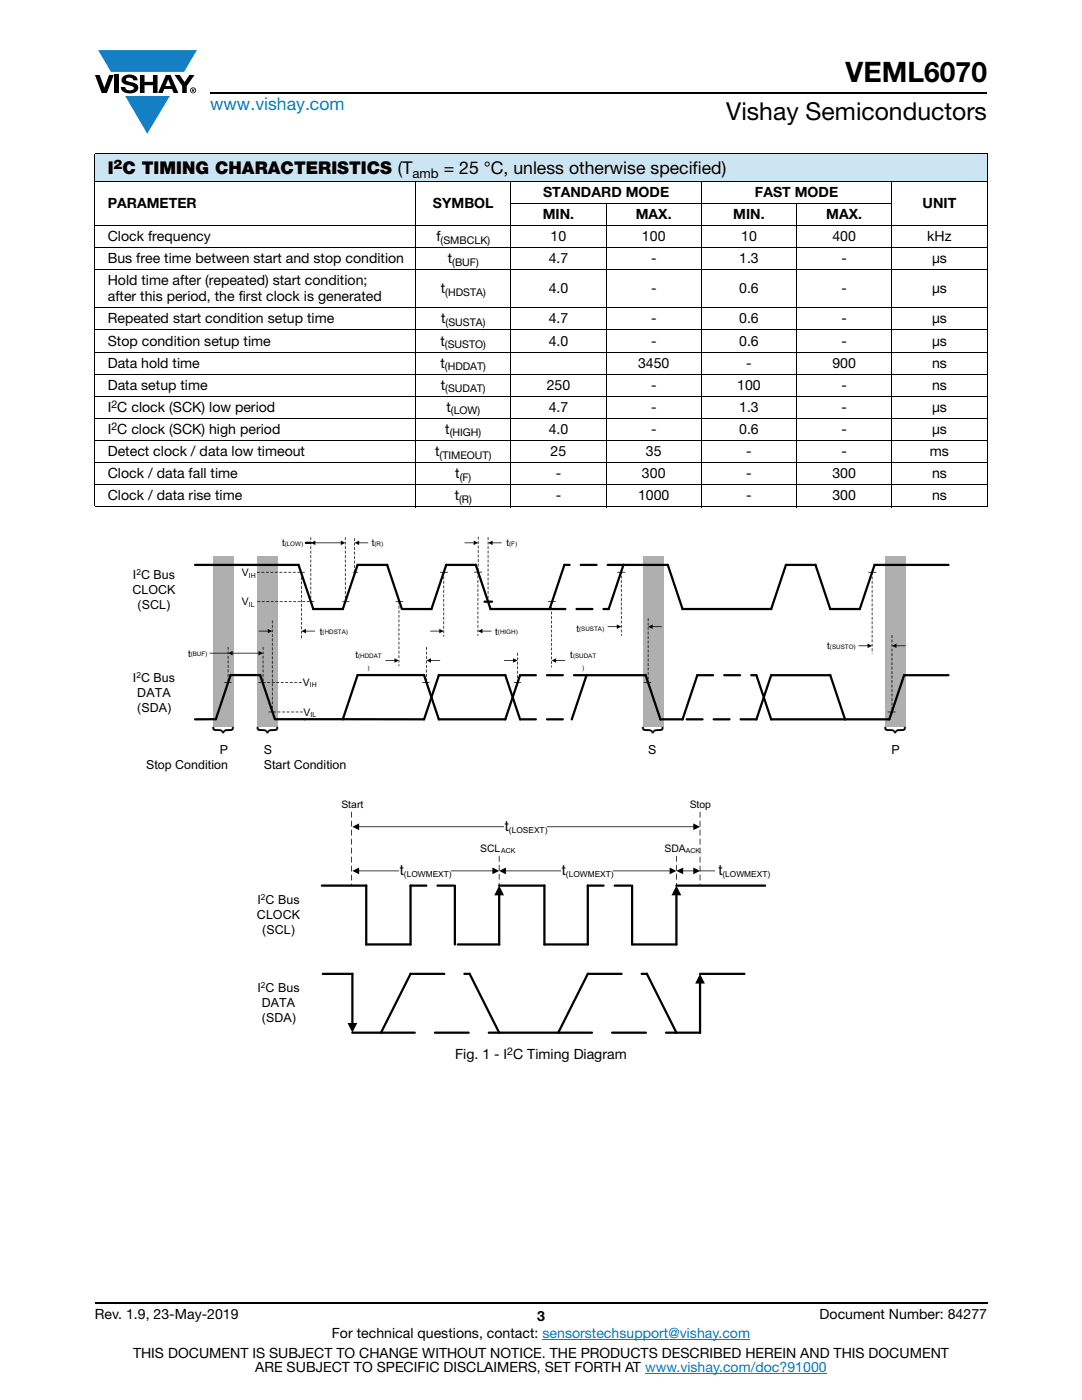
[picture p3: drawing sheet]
<svg xmlns="http://www.w3.org/2000/svg" width="216mm" height="279mm" viewBox="0 0 216 279" stroke-linecap="round" stroke-linejoin="round" font-family="sans-serif">
<g fill="#147fc3">
<path d="M19.6 10h19.7l-2.6 4.3h-1.1h-13.5z"/>
<path d="M25 19.2h8.9l-4.5 7.5z"/>
</g>
<g fill="#000">
<path d="M18.9 15h1l.9 2.5 1-2.5h.9l-1.4 3.6h-1zM22.9 15h.9v3.6h-.9zM24.6 15.3a2.1 2.1 0 0 1 2.8 .3l.1 .4h-.9a.79 .79 0 0 0-.7-.5 .79 .79 0 0 0-.8 .4l.3 .3 1 .2a1.08 1.08 0 0 1 1.2 1 1.08 1.08 0 0 1-1.1 1.2 1.73 1.73 0 0 1-2.4-1.2h.9a.96 .96 0 0 0 .8 .6 .96 .96 0 0 0 .9-.4 1.31 1.31 0 0 0-1.2-.6 1.03 1.03 0 0 1-1.1-.6 1.03 1.03 0 0 1 .2-1.1zM27.9 15h.9v1.3h1.7v-1.3h.9v3.6h-.9v-1.6h-1.7v1.6h-.9zM34.8 15h1.1l.9 1.4 1-1.4h1l-1.5 2.2v1.4h-.9v-1.4z"/>
<path d="M33.6 15.9l.5 1.3h-1.1zM33.1 15l-1.6 3.6h1l.3-.8h1.5l.3 .8h1l-1.6-3.6z"/>
<path d="M38.4 17.8h.2v.2h-.2zM38.3 17.7v.7h.1v-.3l.4 .3-.2-.3 .2-.2-.1-.2z"/>
<path d="M38.1 18a.46 .46 0 0 1 .9 0 .46 .46 0 0 1-.9 0zM37.9 18a.6 .6 0 0 0 1.2 0 .6 .6 0 0 0-1.2 0z"/>
</g>
<path d="M42 18.6h155M18.9 260h178.1" fill="none" stroke="#000" stroke-width=".36"/>
<path d="M108.2 267.3h41.5M128.7 274h36.3" fill="none" stroke="#007ec4" stroke-width=".2"/>
<path d="M18.9 30.7h178.1v5.5h-178.1z" fill="#cce5f3"/>
<g fill="none" stroke="#000" stroke-width=".2">
<path d="M18.9 30.7h178.1M18.9 36.2h178.1M18.9 30.8v70.2M83 36.1v65.1M102 36.1v65.1M140 36.1v65.1M177.9 36.1v65.1M197 30.8v70.2M18.9 45h178.1M18.9 49.4h178.1M18.9 53.8h178.1M101.9 40.6h76.1"/>
<path d="M120.9 40.5v60.7M159 40.5v60.7M18.9 61.4h178.1M18.9 65.8h178.1M18.9 70.3h178.1M18.9 74.7h178.1M18.9 79.1h178.1M18.9 83.5h178.1M18.9 87.9h178.1M18.9 92.3h178.1M18.9 96.7h178.1M18.9 101.1h178.1"/>
</g>
<path d="M26.4 107.1h163.1v99.2h-163.1z" fill="#fff"/>
<g fill="#aeafae">
<path d="M176.6 111h4.1v34h-4.1z"/>
<path d="M128.2 111h4.2v34h-4.2z"/>
<path d="M51.3 111h4.1v34h-4.1z"/>
<path d="M42.5 111h4.1v34h-4.1z"/>
</g>
<g fill="#000">
<path d="M38.8 112.6l20.8-.1 .2 .2-.2 .3h-20.7l-.1-.1zM59.4 112.6l.3-.1 .1 .2 2.9 8.8-.1 .3-.3-.2zM60.9 108.2l1.1-.1 .2 .2-.2 .3h-1l-.1-.1zM62 108.3l.9-.4v.9zM62.8 108.3h5.4l-5.4 .1zM68 107.9l.9 .4-.9 .5zM70.4 114.2h1l-.9 .1zM70.8 108.3l.9-.4v.9zM71.2 112.6l6.1-.1 .2 .2-.2 .3h-5.9l-.2-.1zM71.5 108.3h2l-1.9 .1zM77 112.6l.3-.1 .2 .2 2.9 8.6h5.7l.2 .2-.1 .2h-6.1zM87.8 114.2h1.6l-1.5 .1z"/>
<path d="M88.9 112.6l6-.1 .3 .2-.3 .3h-5.9l-.2-.3zM92.7 108.3h2l-1.9 .1zM94.5 107.9l.9 .4-.9 .5zM94.6 114.1l1.6 .1-1.6 .1zM94.7 112.6l.3-.1 .1 .2 3 8.8-.1 .3-.3-.2zM97.4 108.3l.9-.4v.9zM98.1 108.3h2l-1.9 .1zM112.5 112.5h.2l.1 .3-2.9 8.8-.3 .2-.1-.3zM123.2 114.2h1.6l-1.6 .1zM124.2 112.6l9-.1 .3 .2-.3 .3h-8.8l-.2-.1zM133 112.6l.3-.1 .2 .2 2.9 8.8-.1 .3-.3-.2zM156.7 112.6l6-.1 .2 .2-.2 .3h-5.9l-.1-.1z"/>
<path d="M162.5 112.6l.3-.1 .1 .2 3 8.8-.2 .3-.2-.2zM173.3 114.2h1.6l-1.6 .1zM174.4 112.6l14.8-.1 .3 .2-.3 .3h-14.7l-.1-.1zM41.8 130.3l3.8 .1h-3.7zM44.8 136.1l1.4 .1-1.4 .1zM45.5 130.4l.9-.5v.9zM45.9 134.6l6-.1 .2 .2-.2 .3h-5.9l-.1-.1zM46.2 130.3l5.6 .1h-5.5zM51.6 129.9l.9 .5-.9 .4zM51.6 125.9h2l-1.9 .1zM51.7 134.6l.3-.1 .1 .2 2.9 8.6h5.7l.3 .2-.1 .2h-6.2zM53.4 125.5l.9 .4-.9 .5z"/>
<path d="M60.2 125.9l.9-.4v.9zM60.9 125.9h2l-2 .1zM62.4 121.4l6-.1 .2 .2-.2 .3h-5.9l-.2-.3zM68.4 120l1.3 .1-1.3 .1zM71.3 112.5l.3 .1v.2l-3 8.8-.3 .2-.1-.3zM71.2 134.6l13.4-.1 .2 .2-.2 .3h-13.2l-.2-.1zM76.9 131.8h2l-1.9 .1zM78.7 131.4l.9 .4-.9 .5zM79 120l1.4 .1-1.4 .1zM84.3 136.2h1.4l-1.4 .1zM84.4 134.7l.3-.1 .1 .1 3 8.8-.2 .3-.2-.2zM85.1 131.8l.9-.4v.9z"/>
<path d="M85.8 131.8h2l-1.9 .1zM85.8 125.9h2l-1.9 .1zM88.9 112.5l.3 .1 .1 .2-3 8.8-.3 .2-.1-.3zM87.4 134.6l13.4-.1 .3 .3-.3 .2h-13.2l-.2-.1zM87.7 125.5l.8 .4-.8 .5zM95.4 125.9l.9-.4v.9zM96.1 125.9h2l-2 .1zM96.5 119.9h1.7l.2 .2-.2 .2h-1.5l-.2-.2zM97.7 121.4l12-.1 .2 .2-.2 .3h-11.8l-.2-.1zM100.6 134.7l.3-.1 .1 .1 3 8.8-.2 .3-.2-.2zM100.6 131.8h2l-2 .1zM102.4 131.4l.9 .4-.9 .5z"/>
<path d="M102.5 136.2h1.5l-1.4 .1zM109.3 120l1.6 .1-1.5 .1zM110.1 131.8l.9-.4v.9zM110.8 131.8h2l-1.9 .1zM116.9 134.6l11.9-.1 .3 .3-.3 .2h-11.8l-.1-.1zM121.3 125l2 .1h-2zM124.3 112.5l.3 .1v.2l-2.9 8.8-.3 .2-.2-.3zM123.1 124.6l.9 .5-.9 .4zM128.5 136.2h1.4l-1.4 .1zM128.6 134.7l.3-.1 .1 .1 3 8.8-.2 .3-.2-.2zM129.3 125.1l.9-.5v.9zM130.1 125l2 .1h-2z"/>
<path d="M136 121.4l17.9-.1 .2 .2-.2 .3h-17.7l-.2-.1zM153.7 134.6l12-.1 .2 .3-.2 .2h-11.8l-.2-.1zM156.7 112.5l.3 .1v.2l-2.9 8.8-.3 .2-.1-.3zM165.5 134.7l.3-.1 .1 .1 2.9 8.8-.1 .3-.3-.2zM165.5 121.4l6.1-.1 .2 .2-.2 .3h-5.9l-.2-.1zM171.3 128.8l2 .1-1.9 .1zM174.4 112.5l.3 .1v.2l-2.9 8.8-.3 .2-.2-.3zM173.1 128.4l.9 .5-.9 .4zM178 128.9l.9-.5v.9zM178.7 128.8l2 .1-1.9 .1zM180.2 134.6l9-.1 .3 .3-.3 .2h-8.8l-.2-.1zM38.8 143.4l4.3-.1 .2 .2-.2 .3h-4.2l-.1-.1z"/>
<path d="M45.9 134.5l.3 .1v.2l-2.9 8.8-.3 .1-.1-.2zM60.6 143.4l7.8-.1 .2 .2-.2 .3h-7.7l-.1-.1zM68.2 143.4l16.4-.1 .2 .3-.2 .2h-16.2l-.2-.1zM71.3 134.5l.3 .1v.2l-3 8.8-.3 .1-.1-.2zM87.5 134.6l.3 .1v.1l-3 8.8-.3 .2-.1-.3zM87.4 143.4l13.4-.1 .3 .3-.3 .2h-13.2l-.2-.1zM103.7 134.6l.3 .1v.1l-3 8.8-.2 .2-.2-.3zM116.9 134.6l.3 .1 .1 .1-3 8.8-.3 .2-.1-.3zM131.6 143.4l4.6-.1 .2 .3-.2 .2h-4.4l-.2-.1zM139 134.6l.3 .1 .1 .1-3 8.8-.3 .2-.1-.3zM153.8 134.6l.3 .1v.1l-3 8.8-.2 .2-.2-.3zM153.7 143.4l14.9-.1 .2 .3-.2 .2h-14.7l-.2-.1z"/>
<path d="M150.7 134.7l.3-.1 .1 .1 3 8.8-.2 .3-.2-.2zM168.5 143.4l9-.1 .2 .3-.2 .2h-8.9l-.2-.2zM177.1 142l1.6 .1-1.5 .1zM180.3 134.6l.2-.1 .1 .3-2.9 8.8-.3 .2-.2-.3zM70.3 165l1.4-.7v1.4zM71.4 164.9l67.2 .1-67.1 .1zM90.6 176.6h.3l.1 .1v11.8l-.2 .2-.3-.2zM99.6 176.7l1 2h-2zM99.4 176.6l9.2-.1 .3 .2-.3 .3h-9l-.2-.1zM108.5 176.6h.3l.1 .1v11.8l-.3 .2-.2-.2zM126 176.6h.3l.1 .1v11.8l-.3 .2-.2-.2zM135 176.7l.9 2h-1.9z"/>
<path d="M134.8 176.6l17.9-.1 .2 .2-.2 .3h-17.7l-.2-.1zM138.3 164.3l1.4 .7-1.4 .7zM64.3 194.2l6-.1 .2 .3-.2 .2h-5.9l-.1-.1zM70.2 194.2h.3v.2v10l-.2 .2-.2-.2zM81.7 194.3l.3-.1 .1 .3-5.9 11.7-.3 .1-.1-.3zM81.8 176.6h.3v.1v11.8l-.2 .2-.2-.2zM91.2 188.3h8.4l.2 .2-.2 .2h-8.2l-.3-.2zM93.6 194.2l.3 .1 5.9 11.7-.1 .3-.3-.1-5.9-11.7zM99.4 178.3l.2-.1 .2 .2v10.1l-.2 .2-.2-.2zM108.5 188.3h8.8l.2 .2-.2 .2h-8.7l-.1-.1zM117.1 176.6h.3l.1 .1v11.8l-.2 .2-.2-.2zM126 188.3h9l.2 .2-.2 .2h-8.9l-.1-.1z"/>
<path d="M129 194.2l.3 .1 5.9 11.7-.1 .3-.3-.1-5.9-11.7zM134.8 178.3l.2-.1 .2 .2v10.1l-.2 .2-.3-.2zM139.7 194.4l1 1.9h-2zM139.5 194.2l9-.1 .3 .3-.3 .2h-8.8l-.2-.1zM69.3 204.2h2l-1 1.9zM70.2 205.9h5.8l.2 .2-.2 .2h-5.7h-.1zM99.4 205.9h12l.2 .2-.2 .2h-11.8h-.2zM117.1 194.3l.3-.1 .1 .3-5.9 11.7-.3 .1-.1-.3zM134.8 205.9h4.9l.2 .2-.2 .2h-4.7l-.3-.2zM139.5 195.9l.2-.1 .2 .3v10l-.2 .2-.2-.2z"/>
<path d="M60.1 114.3l.1 .5v-.5zM60.1 115.2l.1 .5v-.5zM60.1 116.1l.1 .5v-.5zM60.1 117l.1 .5v-.5zM60.1 117.8l.1 .6v-.5zM60.1 118.7l.1 .6v-.5zM60.1 119.6l.1 .6v-.5zM60.1 120.5l.1 .6v-.5zM60.1 121.4l.1 .6v-.5zM60.1 122.3l.1 .6v-.5zM60.1 123.2l.1 .6v-.5zM60.1 124.1l.1 .6v-.5zM60.1 125l.1 .6v-.5zM60.1 125.9l.1 .6v-.5zM60.1 126.8l.1 .6v-.5z"/>
<path d="M60.2 114.2l.1 .1 .5-.1zM59.3 114.2l.1 .1 .5-.1zM58.5 114.2v.1l.5-.1zM57.6 114.2v.1l.5-.1zM56.7 114.2v.1l.5-.1zM55.8 114.2v.1l.5-.1zM54.9 114.2v.1l.5-.1zM54 114.2v.1l.5-.1zM53.1 114.2v.1l.5-.1zM52.2 114.2v.1l.6-.1zM51.3 114.2v.1l.6-.1z"/>
<path d="M62 107.2v.6l.1-.5zM62 108.1v.6l.1-.5zM62 109v.6l.1-.5zM62 109.9v.6l.1-.5zM62 110.8v.6l.1-.5zM62 111.7v.6l.1-.5zM62 112.6v.6l.1-.6zM62 113.5v.6l.1-.6zM62 114.4v.6l.1-.6zM62 115.3v.6l.1-.6zM62 116.2v.6l.1-.6zM62 117.1v.6l.1-.6zM62 118v.5l.1-.5zM62 118.9v.5l.1-.5zM62 119.8v.3l.1-.3z"/>
<path d="M68.8 107.2l.1 .6 .1-.5zM68.8 108.1l.1 .6 .1-.5zM68.8 109l.1 .6 .1-.5zM68.8 109.9l.1 .6 .1-.5zM68.8 110.8l.1 .6 .1-.5zM68.8 111.7l.1 .6 .1-.5zM68.8 112.6l.1 .6 .1-.6zM68.8 113.5l.1 .6 .1-.6zM68.8 114.4l.1 .6 .1-.6zM68.8 115.3l.1 .6 .1-.6zM68.8 116.2l.1 .6 .1-.6zM68.8 117.1l.1 .6 .1-.6zM68.8 118l.1 .5 .1-.5zM68.8 118.9l.1 .5 .1-.5zM68.8 119.8l.1 .3 .1-.3z"/>
<path d="M70.7 107.4l.1 .6v-.5zM70.7 108.3l.1 .6v-.5zM70.7 109.2l.1 .6v-.6zM70.7 110.1l.1 .6v-.6zM70.7 111l.1 .6v-.6zM70.7 111.9l.1 .6v-.6zM70.7 112.8l.1 .6v-.6zM70.7 113.7l.1 .6v-.6z"/>
<path d="M88.5 114.2v.5l.1-.5zM88.5 115.1v.5l.1-.5zM88.5 115.9v.6l.1-.5zM88.5 116.8v.6l.1-.5zM88.5 117.7v.6l.1-.5zM88.5 118.6v.6l.1-.5zM88.5 119.5v.6l.1-.5zM88.5 120.4v.6l.1-.5zM88.5 121.3v.6l.1-.5zM88.5 122.2v.6l.1-.5zM88.5 123.1v.6l.1-.5zM88.5 124v.6l.1-.5zM88.5 124.9v.6l.1-.5zM88.5 125.8v.6l.1-.5zM88.5 126.7v.4l.1-.3z"/>
<path d="M95.3 114l.1 .5v-.5zM95.3 114.9l.1 .5v-.5zM95.3 115.8l.1 .5v-.5zM95.3 116.7l.1 .5v-.5zM95.3 117.6l.1 .5v-.5zM95.3 118.5l.1 .5v-.5zM95.3 119.3l.1 .6v-.5zM95.3 120.2l.1 .6v-.5zM95.3 121.1l.1 .6v-.5zM95.3 122l.1 .6v-.5zM95.3 122.9l.1 .6v-.5zM95.3 123.8l.1 .6v-.5zM95.3 124.7l.1 .6v-.5zM95.3 125.6l.1 .6v-.5zM95.3 126.5l.1 .4v-.3z"/>
<path d="M95.4 107.1v.6l.1-.5zM95.4 108v.6l.1-.5zM95.4 108.9v.6l.1-.5zM95.4 109.8v.6l.1-.5zM95.4 110.7v.6l.1-.6zM95.4 111.6v.6l.1-.6zM95.4 112.5v.6l.1-.6zM95.4 113.4v.6l.1-.6z"/>
<path d="M97.3 107.2l.1 .6 .1-.5zM97.3 108.1l.1 .6 .1-.5zM97.3 109l.1 .6 .1-.5zM97.3 109.9l.1 .6 .1-.5zM97.3 110.8l.1 .6 .1-.5zM97.3 111.7l.1 .6 .1-.5zM97.3 112.6l.1 .6 .1-.6zM97.3 113.5l.1 .6 .1-.6zM97.3 114.4l.1 .6 .1-.6zM97.3 115.3l.1 .6 .1-.6zM97.3 116.2l.1 .6 .1-.6zM97.3 117.1l.1 .6 .1-.6zM97.3 118l.1 .5 .1-.5zM97.3 118.9l.1 .5 .1-.5zM97.3 119.8l.1 .3 .1-.3z"/>
<path d="M123.9 114l.1 .6v-.6zM123.9 114.9l.1 .6v-.6zM123.9 115.8l.1 .6v-.6zM123.9 116.7l.1 .6v-.6zM123.9 117.6l.1 .5v-.5zM123.9 118.5l.1 .5v-.5zM123.9 119.4l.1 .5v-.5zM123.9 120.3l.1 .5v-.5zM123.9 121.2l.1 .5v-.5zM123.9 122.1l.1 .5v-.5zM123.9 123l.1 .5v-.5zM123.9 123.8l.1 .6v-.5zM123.9 124.7l.1 .6v-.5zM123.9 125.6l.1 .6v-.5zM123.9 126.5l.1 .4v-.3z"/>
<path d="M121.1 112.6v.3l.2 .1h3.1l.2-.3-.2-.2zM115.7 112.6v.3l.2 .1h3.1l.3-.3-.3-.2zM112.5 112.6v.3l.1 .1h1l.3-.3-.3-.2z"/>
<path d="M174 114.2v.5l.1-.5zM174 115.1v.5l.1-.5zM174 115.9v.6l.1-.5zM174 116.8v.6l.1-.5zM174 117.7v.6l.1-.5zM174 118.6v.6l.1-.5zM174 119.5v.6l.1-.5zM174 120.4v.6l.1-.5zM174 121.3v.6l.1-.5zM174 122.2v.6l.1-.5zM174 123.1v.6l.1-.5zM174 124v.6l.1-.5zM174 124.9v.6l.1-.5zM174 125.8v.6l.1-.5zM174 126.7v.6l.1-.5zM174 127.6v.6l.1-.5zM174 128.5v.6l.1-.5zM174 129.4v.6l.1-.6zM173.9 130.4a.1 .1 0 0 0 .2 0 .1 .1 0 0 0-.2 0z"/>
<path d="M45.5 129.1v.6l.1-.5zM45.5 130v.6l.1-.5zM45.5 130.9v.6l.1-.5zM45.5 131.8v.6l.1-.5zM45.5 132.7v.6l.1-.5zM45.5 133.6v.6l.1-.5zM45.5 134.5v.6l.1-.5zM45.5 135.4v.6l.1-.5z"/>
<path d="M51.6 136.1v.2l.5-.1zM52.5 136.1v.2l.5-.1zM53.3 136.1l.1 .2 .5-.1zM54.2 136.1l.1 .2 .5-.1zM55.1 136.1l.1 .2 .5-.1zM56 136.1l.1 .2 .5-.1zM56.9 136.1l.1 .2 .5-.1zM57.8 136.1l.1 .2 .5-.1zM58.7 136.1l.1 .2 .5-.1zM59.6 136.1l.1 .2 .5-.1z"/>
<path d="M52.4 129.1l.1 .6 .1-.5zM52.4 130l.1 .6 .1-.5zM52.4 130.9l.1 .6 .1-.5zM52.4 131.8l.1 .6 .1-.5zM52.4 132.7l.1 .6 .1-.5zM52.4 133.6l.1 .6 .1-.5zM52.4 134.5l.1 .6 .1-.5zM52.4 135.4l.1 .6 .1-.5z"/>
<path d="M54.3 123.8v.6l.1-.5zM54.3 124.7v.6l.1-.5zM54.3 125.6v.6l.1-.5zM54.3 126.5v.6l.1-.5zM54.3 127.4v.6l.1-.5zM54.3 128.3v.6l.1-.5zM54.3 129.2v.6l.1-.5zM54.3 130.1v.6l.1-.5zM54.3 131v.6l.1-.5zM54.3 131.9v.6l.1-.5zM54.3 132.8v.6l.1-.5zM54.3 133.7v.6l.1-.5zM54.3 134.6v.6l.1-.6zM54.3 135.5v.6l.1-.6zM54.3 136.4v.6l.1-.6zM54.3 137.3v.6l.1-.6zM54.3 138.2v.6l.1-.6zM54.3 139.1v.6l.1-.6zM54.3 140v.6l.1-.6zM54.3 140.9v.5l.1-.5zM54.3 141.8v.3l.1-.3z"/>
<path d="M62.1 120l.1 .2 .5-.1zM61.2 120l.1 .2 .5-.1zM60.3 120l.1 .2 .5-.1zM59.4 120l.1 .2 .5-.1zM58.5 120l.1 .2 .5-.1zM57.6 120l.1 .2 .5-.1zM56.7 120l.1 .2 .5-.1zM55.8 120l.1 .2 .5-.1zM54.9 120l.1 .2 .5-.1zM54 120l.1 .2 .5-.1zM53.1 120l.1 .2 .5-.1zM52.2 120l.1 .2 .5-.1zM51.4 120v.2l.5-.1z"/>
<path d="M79.6 120v.6l.1-.5zM79.6 120.9v.6l.1-.5zM79.6 121.8v.6l.1-.5zM79.6 122.7v.6l.1-.5zM79.6 123.6v.6l.1-.5zM79.6 124.5v.6l.1-.5zM79.6 125.4v.6l.1-.5zM79.6 126.3v.6l.1-.5zM79.6 127.2v.6l.1-.5zM79.6 128.1v.6l.1-.6zM79.6 129v.6l.1-.6zM79.6 129.9v.6l.1-.6zM79.6 130.8v.6l.1-.6zM79.6 131.7v.6l.1-.6zM79.6 132.6v.4l.1-.4z"/>
<path d="M85.1 129.1v.6l.1-.5zM85.1 130v.6l.1-.5zM85.1 130.9v.6l.1-.5zM85.1 131.8v.6l.1-.5zM85.1 132.7v.6l.1-.5zM85.1 133.6v.6l.1-.5zM85.1 134.5v.6l.1-.5zM85.1 135.4v.6l.1-.5z"/>
<path d="M103.2 130.3l.1 .6 .1-.5zM103.2 131.2l.1 .6 .1-.6zM103.2 132.1l.1 .6 .1-.6zM103.2 133l.1 .6 .1-.6zM103.2 133.9l.1 .6 .1-.6zM103.2 134.8l.1 .6 .1-.6zM103.2 135.7l.1 .6 .1-.6z"/>
<path d="M103.6 134.6v.2l.2 .2h3.1l.2-.2-.2-.3zM109 134.6l-.1 .2 .3 .2h3.1l.2-.2-.2-.3zM114.4 134.6v.3l.1 .1h2.5l.3-.2-.3-.3z"/>
<path d="M109.5 121.4l-.1 .1 .3 .3h3.1l.2-.3-.2-.2zM114.9 121.4v.3l.1 .1h3.2l.2-.3-.2-.2zM120.3 121.4v.3l.1 .1h1.1l.2-.3-.2-.2z"/>
<path d="M110 120.3l.1 .6v-.6zM110 121.2l.1 .6v-.6zM110 122.1l.1 .5v-.5zM110 123l.1 .5v-.5zM110 123.9l.1 .5v-.5zM110 124.8l.1 .5v-.5zM110 125.7l.1 .5v-.5zM110 126.6l.1 .5v-.5zM110 127.5l.1 .5v-.5zM110 128.3l.1 .6v-.5zM110 129.2l.1 .6v-.5zM110 130.1l.1 .6v-.5zM110 131l.1 .6v-.5zM110 131.9l.1 .6v-.5zM110 132.8l.1 .4v-.3z"/>
<path d="M129.3 123.4v.6l.1-.6zM129.3 124.3v.6l.1-.6zM129.3 125.2v.5l.1-.5zM129.3 126.1v.5l.1-.5zM129.3 127v.5l.1-.5zM129.3 127.9v.5l.1-.5zM129.3 128.8v.5l.1-.5zM129.3 129.7v.5l.1-.5zM129.3 130.6v.5l.1-.5zM129.3 131.4v.6l.1-.5zM129.3 132.3v.6l.1-.5zM129.3 133.2v.6l.1-.5zM129.3 134.1v.6l.1-.5zM129.3 135v.6l.1-.5zM129.3 135.9v.4l.1-.3z"/>
<path d="M139 134.6l-.1 .2 .2 .2h3.2l.2-.2-.2-.3zM144.4 134.6l-.1 .2 .2 .2h3.2l.2-.2-.2-.3zM149.7 134.6v.3l.2 .1h1l.3-.2-.3-.3z"/>
<path d="M177.9 126.8l.1 .5 .1-.5zM177.9 127.7l.1 .5 .1-.5zM177.9 128.6l.1 .5 .1-.5zM177.9 129.5l.1 .5 .1-.5zM177.9 130.4l.1 .5 .1-.5zM177.9 131.3l.1 .5 .1-.5zM177.9 132.2l.1 .5 .1-.5zM177.9 133l.1 .6 .1-.5zM177.9 133.9l.1 .6 .1-.5zM177.9 134.8l.1 .6 .1-.5zM177.9 135.7l.1 .6 .1-.5zM177.9 136.6l.1 .6 .1-.5zM177.9 137.5l.1 .6 .1-.5zM177.9 138.4l.1 .6 .1-.5zM177.9 139.3l.1 .6 .1-.5zM177.9 140.2l.1 .6 .1-.5zM177.9 141.1l.1 .6 .1-.5zM177.9 142.1a.1 .1 0 0 0 .2 0 .1 .1 0 0 0-.2 0z"/>
<path d="M53.6 142l.1 .2 .5-.1zM54.5 142l.1 .2 .5-.1zM55.4 142l.1 .2 .5-.1zM56.3 142l.1 .2 .5-.1zM57.2 142l.1 .2 .5-.1zM58.1 142l.1 .2 .5-.1zM59 142l.1 .2 .5-.1zM59.9 142v.2l.6-.1z"/>
<path d="M103.6 143.4v.2l.2 .2h3.1l.2-.2-.2-.3zM109 143.4l-.1 .2 .3 .2h3.1l.2-.2-.2-.3z"/>
<path d="M147.6 143.4v.3l.2 .1h3.1l.3-.2-.3-.3zM142.3 143.4v.3l.1 .1h3.2l.2-.2-.2-.3zM136.9 143.4l-.1 .2 .2 .2h3.2l.2-.2-.2-.3z"/>
<path d="M70.1 162v1.2l.1-1.1zM70.1 163.8v1.2l.1-1.1zM70.1 165.6v1.2l.1-1.1zM70.1 167.4v1.2l.1-1.2zM70.1 169.2v1.2l.1-1.2zM70.1 171v1.2l.1-1.2zM70.1 172.8v1.1l.1-1.1zM70.1 174.6v1.1l.1-1.1zM70.1 176.4v.4l.1-.4z"/>
<path d="M81.8 176.6l-.1 .1 .2 .3h3.2l.2-.3-.2-.2zM87.1 176.6v.3l.2 .1h3.1l.3-.3-.3-.2z"/>
<path d="M117.1 176.6v.1l.2 .3h3.1l.2-.3-.2-.2zM122.5 176.6l-.1 .1 .3 .3h3.1l.2-.3-.2-.2z"/>
<path d="M139.6 162l.1 1.2 .1-1.1zM139.6 163.8l.1 1.2 .1-1.1zM139.6 165.6l.1 1.2 .1-1.1zM139.6 167.4l.1 1.2 .1-1.2zM139.6 169.2l.1 1.2 .1-1.2zM139.6 171l.1 1.2 .1-1.2zM139.6 172.8l.1 1.1 .1-1.1zM139.6 174.6l.1 1.1 .1-1.1zM139.6 176.4l.1 .4 .1-.4z"/>
<path d="M81.8 194.2l-.1 .2 .2 .2h6.7l.3-.2-.3-.3zM92.5 194.2v.3l.2 .1h1l.2-.2-.2-.3z"/>
<path d="M117.1 194.2v.3l.2 .1h6.7l.2-.2-.2-.3zM127.9 194.2v.3l.1 .1h1.1l.2-.2-.2-.3z"/>
<path d="M75.9 205.9l-.1 .2 .2 .2h6.8l.2-.2-.2-.2zM86.6 205.9v.4h.2h6.7l.2-.2-.2-.2zM97.4 205.9l-.1 .2 .2 .2h2.1l.2-.2-.2-.2z"/>
<path d="M111.2 205.9v.2l.2 .2h6.7l.2-.2-.2-.2zM122 205.9v.4h.2h6.7l.2-.2-.2-.2zM132.8 205.9l-.1 .2 .2 .2h2.1l.2-.2-.2-.2z"/>
</g>
<path d="M100.7 163.3h8.5v3.5h-8.5z" fill="#fff"/>
<g fill="#000">
<path d="M99.6 173.8l1.4-.7v1.4zM100.7 173.8h33.2l-33.1 .1zM133.6 173.1l1.4 .7-1.4 .7zM135 173.8l1.3-.7v1.4zM136.1 173.8h2.5l-2.4 .1zM138.3 173.1l1.4 .7-1.4 .7z"/>
<path d="M99.6 170.8v1.2l.1-1.1zM99.6 172.6v1.2l.1-1.1zM99.6 174.4v1.2l.1-1.1zM99.6 176.2v.6l.1-.5z"/>
<path d="M134.9 170.8l.1 1.2v-1.1zM134.9 172.6l.1 1.2v-1.1zM134.9 174.4l.1 1.2v-1.1zM134.9 176.2l.1 .6v-.5z"/>
</g>
<path d="M112 172.1h10.4v3.5h-10.4z" fill="#fff"/>
<path d="M70.3 173.8l1.4-.7v1.4zM71.4 173.8h27.1l-27 .1zM98.3 173.1l1.3 .7-1.3 .7z" fill="#000"/>
<path d="M79.7 172.1h10.3v3.5h-10.3z" fill="#fff"/>
<path d="M64.1 176.6l9-.1 .2 .2-.2 .3h-8.9l-.1-.1zM72.9 176.6l.2-.1 .2 .2v11.8l-.2 .2-.2-.2zM139.6 173.8h3.1l-3 .1zM72.9 188.3h9l.2 .2-.2 .2h-8.8l-.2-.2z" fill="#000"/>
<text font-size="5.6" x="168.7" y="16.4">VEML6070</text>
<text font-size="4.9" x="144.9" y="24">Vishay Semiconductors</text>
<g font-size="4.6">
<text x="45.7" y="146.6" transform="rotate(-90 45.7 146.6)">{</text>
<text x="54.6" y="146.6" transform="rotate(-90 54.6 146.6)">{</text>
<text x="131.5" y="146.5" transform="rotate(-90 131.5 146.5)">{</text>
<text x="179.8" y="146.5" transform="rotate(-90 179.8 146.5)">{</text>
</g>
<text font-size="3.5" fill="#007ec4" x="42" y="21.9">www.vishay.com</text>
<g font-size="3.5">
<text x="21.5" y="34.8">I C TIMING CHARACTERISTICS (T</text>
<text x="88.5" y="34.8">= 25 °C, unless otherwise specified)</text>
</g>
<g font-size="2.9">
<text x="100.8" y="165.9">t</text>
<text x="79.8" y="174.7">t</text>
<text x="112.1" y="174.7">t</text>
<text x="143.4" y="174.7">t</text>
</g>
<g font-size="2.8">
<text x="21.5" y="41.5">PARAMETER</text>
<text x="86.4" y="41.5">SYMBOL</text>
<text x="108.4" y="39.3">STANDARD MODE</text>
<text x="150.6" y="39.3">FAST MODE</text>
<text x="184.1" y="41.5">UNIT</text>
<text x="108.3" y="43.7">MIN.</text>
<text x="126.9" y="43.7">MAX.</text>
<text x="146.3" y="43.7">MIN.</text>
<text x="164.9" y="43.7">MAX.</text>
<text x="21.5" y="52.6">Bus free time between start and stop condition</text>
<text x="21.5" y="48.1">Clock frequency</text>
<text x="87.1" y="48.1">f</text>
<text x="89.4" y="52.6">t</text>
<text x="109.5" y="52.6">4.7</text>
<text x="109.9" y="48.1">10</text>
<text x="128.1" y="48.1">100</text>
<text x="129.9" y="52.6">-</text>
<text x="147.5" y="52.6">1.3</text>
<text x="147.9" y="48.1">10</text>
<text x="166.1" y="48.1">400</text>
<text x="167.9" y="52.6">-</text>
<text x="185" y="48.1">kHz</text>
<text x="186" y="52.6">μs</text>
<text x="21.5" y="57">Hold time after (repeated) start condition;</text>
<text x="88" y="58.5">t</text>
<text x="109.5" y="58.5">4.0</text>
<text x="129.9" y="58.5">-</text>
<text x="147.5" y="58.5">0.6</text>
<text x="167.9" y="58.5">-</text>
<text x="186" y="58.5">μs</text>
<text x="21.5" y="60.1">after this period, the first clock is generated</text>
<text x="21.5" y="64.5">Repeated start condition setup time</text>
<text x="88" y="64.5">t</text>
<text x="109.5" y="64.5">4.7</text>
<text x="129.9" y="64.5">-</text>
<text x="147.5" y="64.5">0.6</text>
<text x="167.9" y="64.5">-</text>
<text x="186" y="64.5">μs</text>
<text x="21.5" y="69">Stop condition setup time</text>
<text x="87.9" y="69">t</text>
<text x="109.5" y="69">4.0</text>
<text x="129.9" y="69">-</text>
<text x="147.5" y="69">0.6</text>
<text x="167.9" y="69">-</text>
<text x="186" y="69">μs</text>
<text x="21.5" y="77.8">Data setup time</text>
<text x="21.5" y="73.4">Data hold time</text>
<text x="87.9" y="73.4">t</text>
<text x="88" y="77.8">t</text>
<text x="109.1" y="77.8">250</text>
<text x="127.3" y="73.4">3450</text>
<text x="129.9" y="77.8">-</text>
<text x="147.1" y="77.8">100</text>
<text x="148.9" y="73.4">-</text>
<text x="166.1" y="73.4">900</text>
<text x="167.9" y="77.8">-</text>
<text x="186" y="77.8">ns</text>
<text x="186" y="73.4">ns</text>
<text x="21.5" y="82.2">I C clock (SCK) low period</text>
<text x="89.1" y="82.2">t</text>
<text x="109.5" y="82.2">4.7</text>
<text x="129.9" y="82.2">-</text>
<text x="147.5" y="82.2">1.3</text>
<text x="167.9" y="82.2">-</text>
<text x="186" y="82.2">μs</text>
<text x="21.5" y="86.6">I C clock (SCK) high period</text>
<text x="88.8" y="86.6">t</text>
<text x="109.5" y="86.6">4.0</text>
<text x="129.9" y="86.6">-</text>
<text x="147.5" y="86.6">0.6</text>
<text x="167.9" y="86.6">-</text>
<text x="186" y="86.6">μs</text>
<text x="21.5" y="91">Detect clock / data low timeout</text>
<text x="21.5" y="95.4">Clock / data fall time</text>
<text x="86.8" y="91">t</text>
<text x="90.8" y="95.4">t</text>
<text x="109.9" y="91">25</text>
<text x="110.9" y="95.4">-</text>
<text x="128.1" y="95.4">300</text>
<text x="128.9" y="91">35</text>
<text x="148.9" y="95.4">-</text>
<text x="148.9" y="91">-</text>
<text x="166.1" y="95.4">300</text>
<text x="167.9" y="91">-</text>
<text x="185.6" y="91">ms</text>
<text x="186" y="95.4">ns</text>
<text x="21.5" y="99.8">Clock / data rise time</text>
<text x="90.7" y="99.8">t</text>
<text x="110.9" y="99.8">-</text>
<text x="127.3" y="99.8">1000</text>
<text x="148.9" y="99.8">-</text>
<text x="166.1" y="99.8">300</text>
<text x="186" y="99.8">ns</text>
<text x="90.8" y="211.3">Fig. 1 - I C Timing Diagram</text>
<text x="18.9" y="263.3">Rev. 1.9, 23-May-2019</text>
<text x="107.2" y="263.6">3</text>
<text x="163.6" y="263.3">Document Number: 84277</text>
<text x="66.2" y="267.1">For technical questions, contact: sensorstechsupport@vishay.com</text>
<text x="26.5" y="271">THIS DOCUMENT IS SUBJECT TO CHANGE WITHOUT NOTICE. THE PRODUCTS DESCRIBED HEREIN AND THIS DOCUMENT</text>
<text x="50.9" y="273.8">ARE SUBJECT TO SPECIFIC DISCLAIMERS, SET FORTH AT www.vishay.com/doc?91000</text>
</g>
<g font-size="2.6">
<text x="22.7" y="33.8">2</text>
<text x="82.3" y="35.5">amb</text>
</g>
<g font-size="2.5">
<text x="26.4" y="118.5">CLOCK</text>
<text x="26.5" y="115.5">I C Bus</text>
<text x="27.5" y="121.5">(SCL)</text>
<text x="26.5" y="136.1">I C Bus</text>
<text x="27.4" y="139">DATA</text>
<text x="27.4" y="142">(SDA)</text>
<text x="29.1" y="153.4">Stop Condition</text>
<text x="43.9" y="150.4">P</text>
<text x="52.6" y="150.4">S</text>
<text x="52.6" y="153.4">Start Condition</text>
<text x="129.4" y="150.5">S</text>
<text x="177.9" y="150.5">P</text>
<text x="51.3" y="183.4">CLOCK</text>
<text x="51.4" y="180.4">I C Bus</text>
<text x="52.3" y="186.3">(SCL)</text>
<text x="51.4" y="198">I C Bus</text>
<text x="52.3" y="201">DATA</text>
<text x="52.3" y="204">(SDA)</text>
</g>
<g font-size="2.1">
<text x="87.9" y="48.6">(SMBCLK)</text>
<text x="90.3" y="53.1">(BUF)</text>
<text x="88.9" y="59.1">(HDSTA)</text>
<text x="88.9" y="65">(SUSTA)</text>
<text x="88.8" y="69.5">(SUSTO)</text>
<text x="88.8" y="73.9">(HDDAT)</text>
<text x="22.2" y="81.3">2</text>
<text x="88.9" y="78.3">(SUDAT)</text>
<text x="90" y="82.7">(LOW)</text>
<text x="22.2" y="85.7">2</text>
<text x="89.7" y="87.1">(HIGH)</text>
<text x="87.7" y="91.5">(TIMEOUT)</text>
<text x="91.7" y="95.9">(F)</text>
<text x="91.6" y="100.3">(R)</text>
<text x="48.3" y="115">V</text>
<text x="48.3" y="120.8">V</text>
<text x="60.4" y="136.8">V</text>
<text x="60.6" y="142.8">V</text>
<text x="68.1" y="161.2">Start</text>
<text x="137.6" y="161.2">Stop</text>
<text x="95.8" y="170">SCL</text>
<text x="132.6" y="170">SDA</text>
<text x="101.2" y="210.5">2</text>
</g>
<g font-size="1.9">
<text x="56.3" y="109">t</text>
<text x="74.2" y="109">t</text>
<text x="101" y="109">t</text>
<text x="37.5" y="131">t</text>
<text x="63.8" y="126.6">t</text>
<text x="70.9" y="131.4">t</text>
<text x="98.8" y="126.6">t</text>
<text x="113.8" y="131.4">t</text>
<text x="115" y="126">t</text>
<text x="165.1" y="129.6">t</text>
</g>
<g font-size="1.7">
<text x="27.2" y="114.8">2</text>
<text x="27.2" y="135.3">2</text>
<text x="101.6" y="166.2">(LOSEXT)</text>
<text x="52.1" y="179.6">2</text>
<text x="80.6" y="175">(LOWMEXT)</text>
<text x="112.9" y="175">(LOWMEXT)</text>
<text x="144.2" y="175">(LOWMEXT)</text>
<text x="52.1" y="197.2">2</text>
</g>
<g font-size="1.4">
<text x="49.6" y="115.3">IH</text>
<text x="49.7" y="121.1">IL</text>
<text x="61.8" y="137.1">IH</text>
<text x="61.9" y="143.1">IL</text>
<text x="100" y="170.3">ACK</text>
<text x="136.9" y="170.3">ACK</text>
</g>
<g font-size="1.2">
<text x="56.8" y="108.9">(LOW)</text>
<text x="74.7" y="108.9">(R)</text>
<text x="101.6" y="108.9">(F)</text>
<text x="115.5" y="125.9">(SUSTA)</text>
<text x="38.1" y="130.9">(BUF)</text>
<text x="64.4" y="126.5">(HDSTA)</text>
<text x="71.5" y="131.2">(HDDAT</text>
<text x="99.4" y="126.5">(HIGH)</text>
<text x="114.3" y="131.2">(SUDAT</text>
<text x="165.6" y="129.4">(SUSTO)</text>
<text x="73.3" y="133.8">)</text>
<text x="116.2" y="133.8">)</text>
</g>
</svg>
